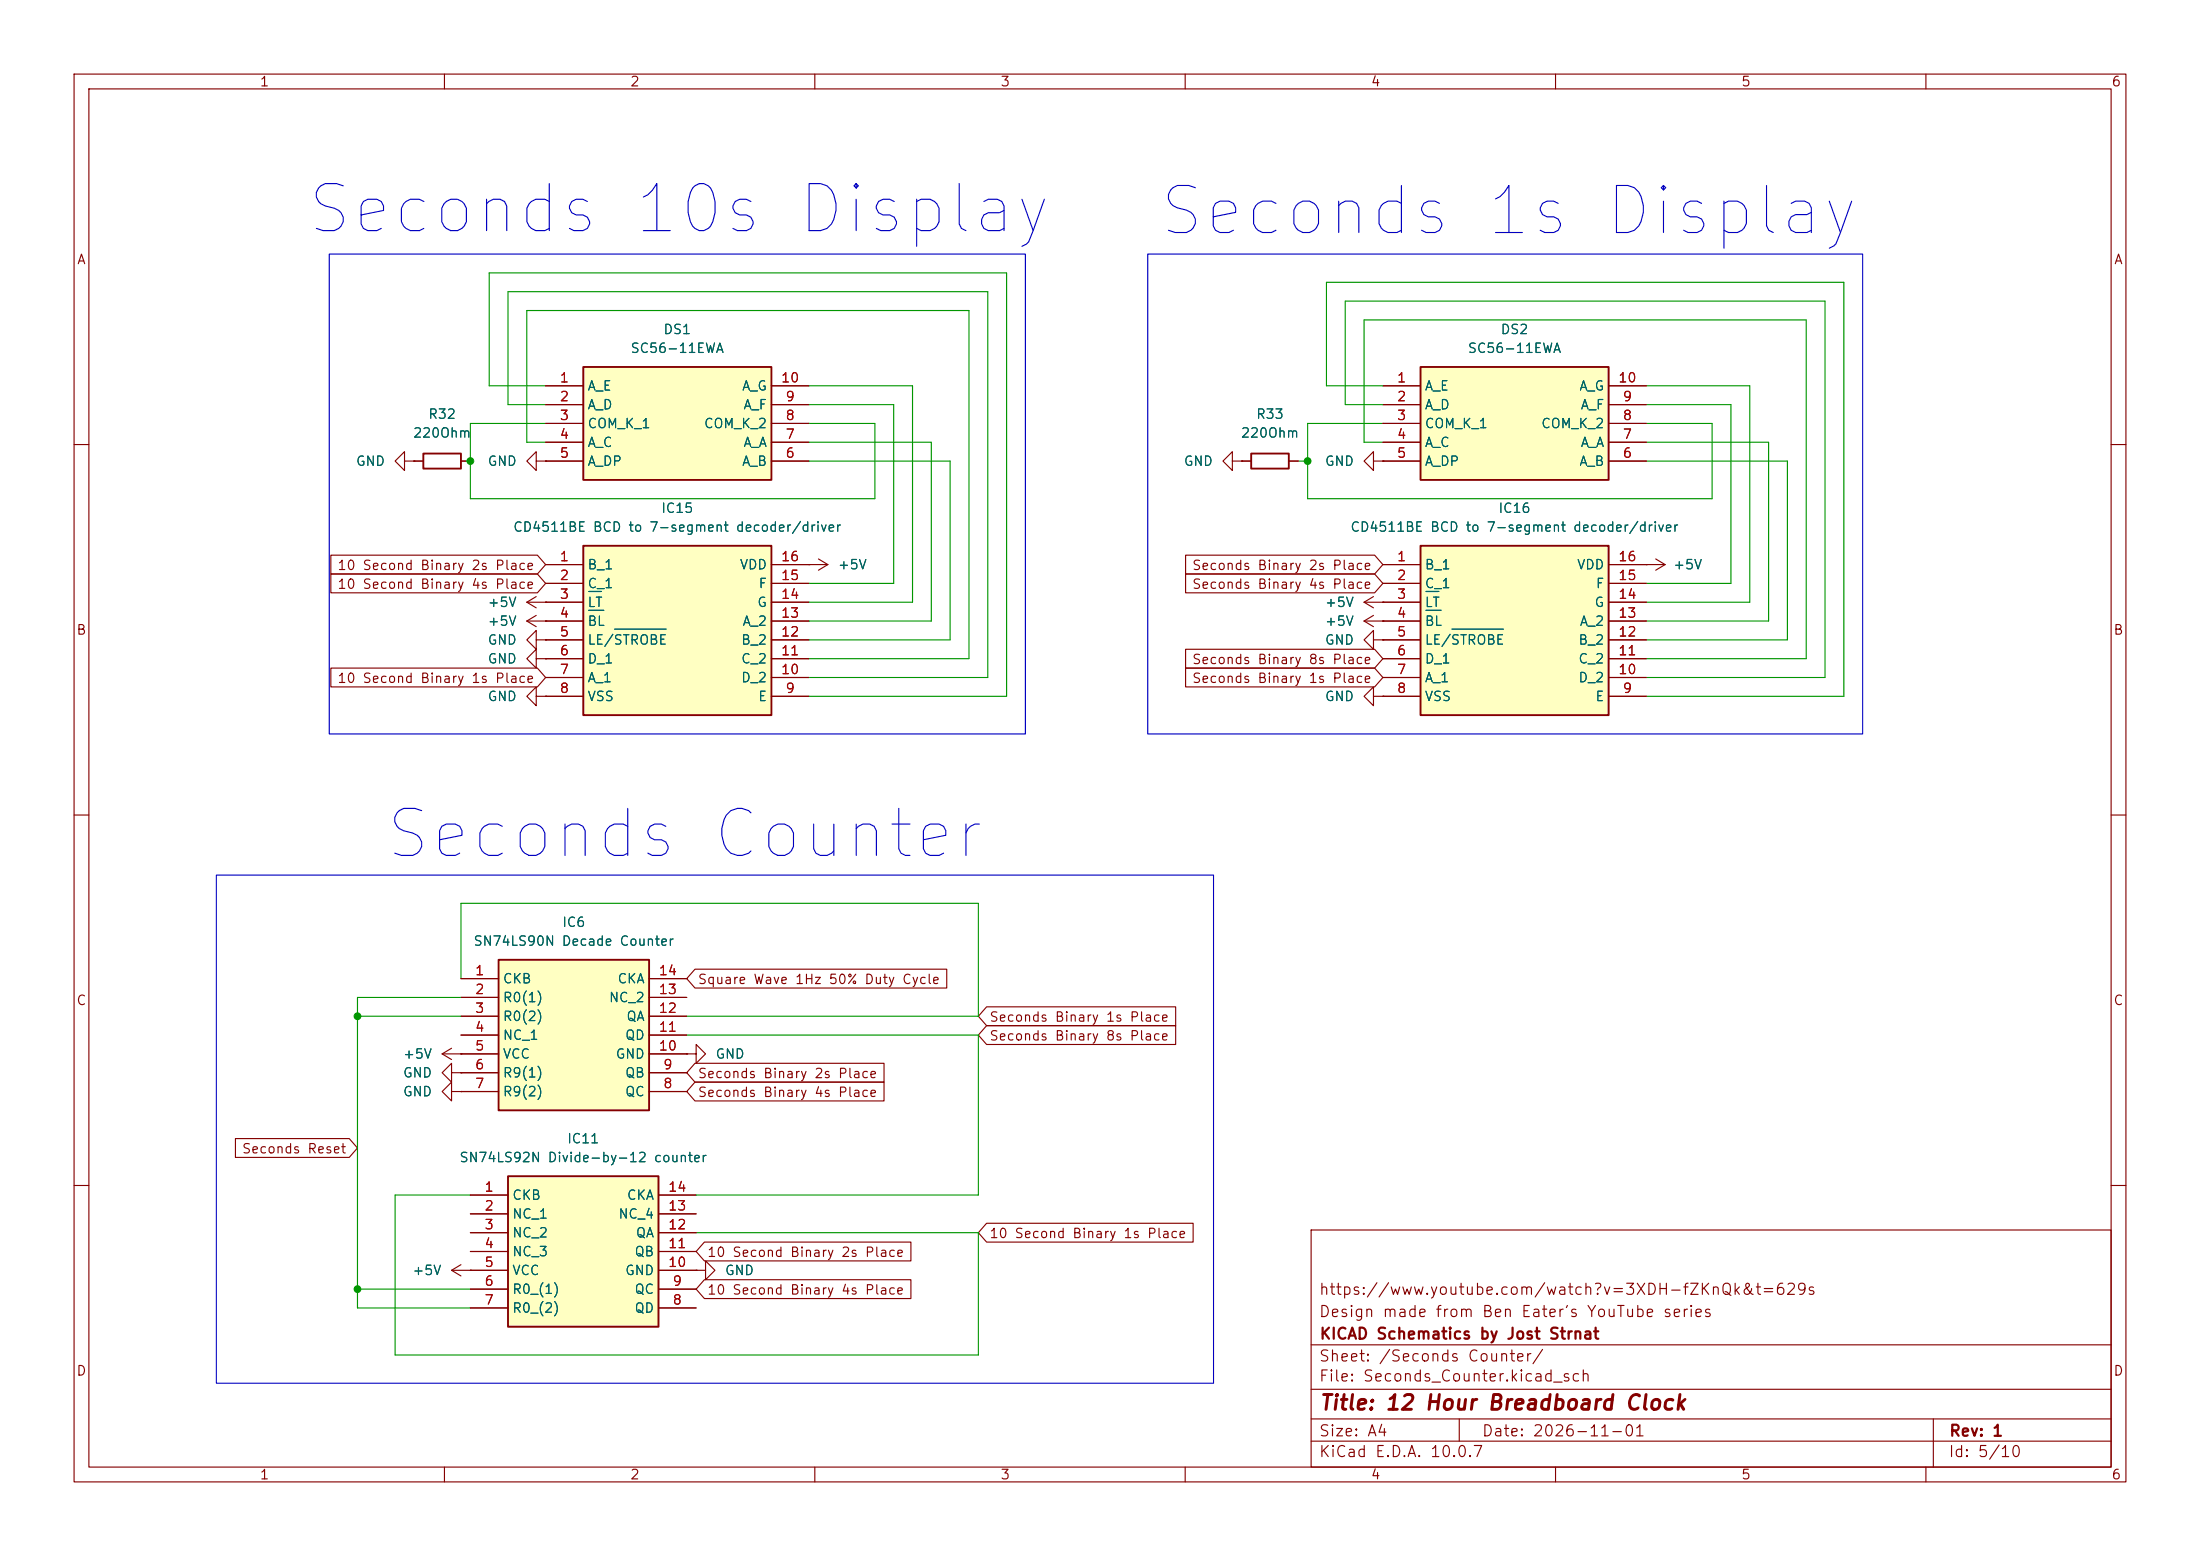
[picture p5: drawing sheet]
<svg xmlns="http://www.w3.org/2000/svg" width="297mm" height="210mm" viewBox="0 0 297 210" stroke-linecap="round" stroke-linejoin="round" font-family="sans-serif">
<g fill="none" stroke="#840000" stroke-width=".15">
<path d="M10 10h277v190h-277zM12 12h273v186h-273zM60 10v2M110 10v2M160 10v2M210 10v2M260 10v2M10 60h2M285 60h2M10 110h2M285 110h2M10 160h2"/>
<path d="M177 166h108v32h-108zM285 160h2M60 198v2M110 198v2M160 198v2M177 194.5h108M177 191.5h108M177 187.5h108M177 181.5h108M197 191.5v3M210 198v2M260 198v2"/>
<path d="M261 191.5v6.5"/>
</g>
<path d="M78.7 49.5h25.4v15.3h-25.4z" fill="#ffffc2"/>
<path d="M78.7 49.5h25.4v15.3h-25.4z" fill="none" stroke="#840000" stroke-width=".25"/>
<g fill="none" stroke="#840000" stroke-width=".15">
<path d="M73.7 52.1h5M73.7 54.6h5M73.7 57.2h5M73.7 59.7h5M104.1 52.1h5.1M104.1 54.6h5.1M104.1 57.2h5.1M104.1 59.7h5.1M73.7 62.2h5M104.1 62.2h5.1M185.4 62.2v-1.2l-1.3 1.2 1.3 1.3v-1.3h1.3M186.7 62.2h.1"/>
<path d="M184.1 81.3l1.3 .7M184.1 81.3h2.6M185.4 80.5l-1.3 .8M186.7 81.3h.1"/>
</g>
<path d="M191.8 49.5h25.4v15.3h-25.4z" fill="#ffffc2"/>
<path d="M191.8 49.5h25.4v15.3h-25.4z" fill="none" stroke="#840000" stroke-width=".25"/>
<g fill="none" stroke="#840000" stroke-width=".15">
<path d="M186.7 52.1h5.1M186.7 54.6h5.1M186.7 57.2h5.1M186.7 59.7h5.1M217.2 52.1h5M217.2 54.6h5M217.2 57.2h5M217.2 59.7h5M186.7 62.2h5.1M217.2 62.2h5M222.2 76.2h.1M222.2 76.2h2.6"/>
<path d="M223.5 75.4l1.3 .8M224.8 76.2l-1.3 .8M184.1 83.8l1.3 .8M184.1 83.8h2.6M185.4 86.4v-1.3l-1.3 1.3 1.3 1.2v-1.2h1.3M185.4 83.1l-1.3 .7M186.7 86.4h.1M186.7 83.8h.1"/>
</g>
<path d="M67.3 129.5h20.3v20.4h-20.3z" fill="#ffffc2"/>
<path d="M57.1 61.2h5.1v2h-5.1zM168.9 61.2h5.1v2h-5.1zM67.3 129.5h20.3v20.4h-20.3z" fill="none" stroke="#840000" stroke-width=".25"/>
<g fill="none" stroke="#840000" stroke-width=".15">
<path d="M54.6 62.2v-1.2l-1.3 1.2 1.3 1.3v-1.3h1.3M55.9 62.2h.1M55.9 62.2h1.2M62.2 62.2h1.3M109.2 76.2h.1M109.2 76.2h2.6M110.5 75.4l1.3 .8M111.8 76.2l-1.3 .8M167.6 62.2h1.3M174 62.2h1.3M71.1 83.8l1.3 .8M71.1 83.8h2.6"/>
<path d="M71.1 81.3l1.3 .7M71.1 81.3h2.6M72.4 83.1l-1.3 .7M72.4 80.5l-1.3 .8M73.7 83.8h.1M73.7 81.3h.1M62.2 132.1h5.1M62.2 134.6h5.1M62.2 137.2h5.1M62.2 139.7h5.1M87.6 132.1h5.1M87.6 134.6h5.1"/>
<path d="M87.6 137.2h5.1M87.6 139.7h5.1M59.7 142.2h7.6M59.7 142.2l1.3 .8M61 144.8v-1.3l-1.3 1.3 1.3 1.3v-1.3h1.2M61 141.5l-1.3 .7M62.2 144.8h.1M62.2 142.2h.1M62.2 144.8h5.1M62.2 147.3h5.1M87.6 142.2h5.1M87.6 144.8h5.1"/>
<path d="M87.6 147.3h5.1M61 171.5l1.2 .7M61 171.5h2.5M62.2 170.7l-1.2 .8M63.5 171.5h.1"/>
</g>
<path d="M78.7 73.7h25.4v22.8h-25.4z" fill="#ffffc2"/>
<path d="M78.7 73.7h25.4v22.8h-25.4z" fill="none" stroke="#840000" stroke-width=".25"/>
<g fill="none" stroke="#840000" stroke-width=".15">
<path d="M72.4 62.2v-1.2l-1.3 1.2 1.3 1.3v-1.3h1.3M73.7 62.2h.1M73.7 76.2h5M73.7 78.7h5M104.1 76.2h5.1M104.1 78.7h5.1M166.4 62.2v-1.2l-1.3 1.2 1.3 1.3v-1.3h1.2M167.6 62.2h.1M72.4 86.4v-1.3l-1.3 1.3 1.3 1.2v-1.2h1.3M72.4 88.9v-1.3l-1.3 1.3 1.3 1.3v-1.3h1.3M72.4 94v-1.3l-1.3 1.3 1.3 1.3v-1.3h1.3M73.7 86.4h.1"/>
<path d="M73.7 88.9h.1M73.7 94h.1M73.7 81.3h5M73.7 83.8h5M73.7 86.4h5M73.7 88.9h5M73.7 91.4h5M73.7 94h5M104.1 81.3h5.1M104.1 83.8h5.1M104.1 86.4h5.1M104.1 88.9h5.1"/>
<path d="M104.1 91.4h5.1M104.1 94h5.1M185.4 94v-1.3l-1.3 1.3 1.3 1.3v-1.3h1.3M186.7 94h.1M61 147.3v-1.2l-1.3 1.2 1.3 1.3v-1.3h1.2M62.2 147.3h.1"/>
</g>
<path d="M79.5 79.8h1.7M79.5 82.4h2M83 84.9h6.9" fill="none" stroke="#006464" stroke-width=".15"/>
<path d="M191.8 73.7h25.4v22.8h-25.4z" fill="#ffffc2"/>
<path d="M191.8 73.7h25.4v22.8h-25.4z" fill="none" stroke="#840000" stroke-width=".25"/>
<g fill="none" stroke="#840000" stroke-width=".15">
<path d="M186.7 76.2h5.1M186.7 78.7h5.1M217.2 76.2h5M217.2 78.7h5M186.7 81.3h5.1M186.7 83.8h5.1M186.7 86.4h5.1M186.7 88.9h5.1M186.7 91.4h5.1M186.7 94h5.1M217.2 81.3h5M217.2 83.8h5"/>
<path d="M217.2 86.4h5M217.2 88.9h5M217.2 91.4h5M217.2 94h5"/>
</g>
<path d="M192.5 79.8h1.7M192.5 82.4h2M196 84.9h7" fill="none" stroke="#006464" stroke-width=".15"/>
<path d="M68.6 158.8h20.3v20.3h-20.3z" fill="#ffffc2"/>
<path d="M68.6 158.8h20.3v20.3h-20.3z" fill="none" stroke="#840000" stroke-width=".25"/>
<g fill="none" stroke="#840000" stroke-width=".15">
<path d="M73.7 52.1h5M73.7 54.6h5M73.7 57.2h5M73.7 59.7h5M104.1 52.1h5.1M104.1 54.6h5.1M104.1 57.2h5.1M104.1 59.7h5.1M186.7 52.1h5.1M186.7 54.6h5.1M186.7 57.2h5.1M186.7 59.7h5.1"/>
<path d="M217.2 52.1h5M217.2 54.6h5M217.2 57.2h5M217.2 59.7h5M44.7 77.5h27.8l1.2 1.2-1.2 1.3h-27.8zM44.7 74.9h27.8l1.2 1.3-1.2 1.3h-27.8zM55.9 62.2h.1M55.9 62.2h1.2M62.2 62.2h1.3M73.7 62.2h.1M73.7 62.2h5M73.7 76.2h5"/>
<path d="M73.7 78.7h5M104.1 62.2h5.1M104.1 76.2h5.1M104.1 78.7h5.1M109.2 76.2h.1M160.1 77.5h25.5l1.1 1.2-1.1 1.3h-25.5zM160.1 74.9h25.5l1.1 1.3-1.1 1.3h-25.5zM167.6 62.2h.1M167.6 62.2h1.3M174 62.2h1.3M186.7 62.2h.1M186.7 62.2h5.1"/>
<path d="M186.7 76.2h5.1M186.7 78.7h5.1M217.2 62.2h5M217.2 76.2h5M217.2 78.7h5M222.2 76.2h.1M44.7 90.2h27.8l1.2 1.2-1.2 1.3h-27.8zM73.7 94h.1M73.7 83.8h.1M73.7 81.3h.1M73.7 86.4h.1M73.7 88.9h.1"/>
<path d="M73.7 81.3h5M73.7 83.8h5M73.7 86.4h5M73.7 88.9h5M73.7 91.4h5M73.7 94h5M104.1 81.3h5.1M104.1 83.8h5.1M104.1 86.4h5.1M104.1 88.9h5.1M104.1 91.4h5.1M104.1 94h5.1"/>
<path d="M160.1 90.2h25.5l1.1 1.2-1.1 1.3h-25.5zM160.1 87.6h25.5l1.1 1.3-1.1 1.3h-25.5zM186.7 81.3h.1M186.7 86.4h.1M186.7 83.8h.1M186.7 94h.1M186.7 81.3h5.1M186.7 83.8h5.1M186.7 86.4h5.1M186.7 88.9h5.1M186.7 91.4h5.1M186.7 94h5.1"/>
<path d="M217.2 81.3h5M217.2 83.8h5M217.2 86.4h5M217.2 88.9h5M217.2 91.4h5M217.2 94h5M62.2 132.1h5.1M62.2 134.6h5.1M62.2 137.2h5.1M62.2 139.7h5.1M87.6 132.1h5.1M87.6 134.6h5.1"/>
<path d="M87.6 137.2h5.1M87.6 139.7h5.1M93.8 130.8h34v2.6h-34l-1.1-1.3zM133.2 135.9h25.5v2.5h-25.5l-1.1-1.2zM133.2 138.4h25.5v2.6h-25.5l-1.1-1.3zM31.8 153.7h15.3l1.2 1.2-1.2 1.3h-15.3zM62.2 144.8h.1M62.2 142.2h.1M62.2 147.3h.1M62.2 142.2h5.1M62.2 144.8h5.1M62.2 147.3h5.1"/>
<path d="M87.6 142.2h5.1M87.6 144.8h5.1M87.6 147.3h5.1M92.7 142.2h1.3v-1.2l1.2 1.2-1.2 1.3v-1.3M92.7 142.2h.1M93.8 146h25.5v2.6h-25.5l-1.1-1.3zM93.8 143.5h25.5v2.6h-25.5l-1.1-1.3zM63.5 171.5h.1M63.5 161.3h5.1M63.5 163.8h5.1M63.5 166.4h5.1M63.5 168.9h5.1"/>
<path d="M63.5 171.5h5.1M63.5 174h5.1M63.5 176.5h5.1M88.9 161.3h5.1M88.9 163.8h5.1M88.9 166.4h5.1M88.9 168.9h5.1M88.9 171.5h5.1M88.9 174h5.1M88.9 176.5h5.1M94 171.5h1.2v-1.3l1.3 1.3-1.3 1.2v-1.2M94 171.5h.1"/>
<path d="M95.1 172.7h27.9v2.6h-27.9l-1.1-1.3zM95.1 167.6h27.9v2.6h-27.9l-1.1-1.3zM133.2 165.1h27.9v2.5h-27.9l-1.1-1.2z"/>
</g>
<g fill="none" stroke="#009600" stroke-width=".15">
<path d="M73.7 59.7h-2.6v-17.8h59.7v47h-21.6M73.7 54.6h-5.1v-15.2h64.7v52h-24.1M73.7 52.1h-7.7v-15.3h69.9v57.2h-26.7M73.7 57.2h-10.2v10.1h54.6v-10.1h-8.9M109.2 59.7h16.5v24.1h-16.5M109.2 52.1h14v29.2h-14M109.2 54.6h11.4v24.1h-11.4M186.7 59.7h-2.6v-16.5h59.7v45.7h-21.6M186.7 57.2h-10.2v10.1h54.6v-10.1h-8.9M186.7 52.1h-7.6v-14h69.8v55.9h-26.7M186.7 54.6h-5.1v-14h64.8v50.8h-24.2M222.2 59.7h16.6v24.1h-16.6"/>
<path d="M222.2 52.1h14v29.2h-14M222.2 54.6h11.5v24.1h-11.5M109.2 62.2h19.1v24.2h-19.1M175.3 62.2h1.2M222.2 62.2h19.1v24.2h-19.1M48.3 137.2h13.9M62.2 132.1v-10.2h69.9v15.3h-39.4M62.2 134.6h-13.9v41.9h15.2M92.7 139.7h39.4v21.6h-38.1M48.3 174h15.2M63.5 161.3h-10.2v21.6h78.8v-16.5h-38.1"/>
</g>
<path d="M44.4 34.3h94v64.8h-94zM154.9 34.3h96.6v64.8h-96.6zM29.2 118.1h134.6v68.6h-134.6z" fill="none" stroke="#0000c2" stroke-width=".15"/>
<path d="M79.5 79.8h1.7M192.5 79.8h1.7M79.5 82.4h2M83 84.9h6.9M192.5 82.4h2M196 84.9h7" fill="none" stroke="#006464" stroke-width=".15"/>
<g fill="#009600" stroke="#009600" stroke-width=".14">
<circle cx="63.5" cy="62.2" r=".46"/>
<circle cx="176.5" cy="62.2" r=".46"/>
<circle cx="48.3" cy="137.2" r=".46"/>
<circle cx="48.3" cy="174" r=".46"/>
</g>
<g font-size="6.3" fill="#0000c2">
<text x="40.9" y="33">Seconds 10s Display</text>
<text x="155.9" y="33.3">Seconds 1s Display</text>
<text x="51.5" y="117.4">Seconds Counter</text>
</g>
<text font-size="2" fill="#840000" x="178" y="190.8">Title: 12 Hour Breadboard Clock</text>
<g font-size="1.5" fill="#840000">
<text x="178" y="178.1">Design made from Ben Eater's YouTube series</text>
<text x="178" y="175.1">https://www.youtube.com/watch?v=3XDH-fZKnQk&amp;t=629s</text>
<text x="178" y="184.1">Sheet: /Seconds Counter/</text>
<text x="178" y="181.1">KICAD Schematics by Jost Strnat</text>
<text x="178" y="186.8">File: Seconds_Counter.kicad_sch</text>
<text x="178" y="197">KiCad E.D.A. 10.0.7</text>
<text x="178" y="194.2">Size: A4</text>
<text x="200" y="194.2">Date: 2026-11-01</text>
<text x="263" y="197">Id: 5/10</text>
<text x="263" y="194.2">Rev: 1</text>
</g>
<g font-size="1.3" fill="#840000">
<text x="35" y="12">1</text>
<text x="85" y="12">2</text>
<text x="135" y="12">3</text>
<text x="185" y="12">4</text>
<text x="235" y="12">5</text>
<text x="285" y="12">6</text>
<text x="10.3" y="36">A</text>
<text x="285.3" y="36">A</text>
<text x="45.5" y="77.3">10 Second Binary 2s Place</text>
<text x="160.8" y="77.3">Seconds Binary 2s Place</text>
<text x="45.5" y="79.8">10 Second Binary 4s Place</text>
<text x="160.8" y="79.8">Seconds Binary 4s Place</text>
<text x="10.2" y="86">B</text>
<text x="160.8" y="90">Seconds Binary 8s Place</text>
<text x="285.2" y="86">B</text>
<text x="45.5" y="92.5">10 Second Binary 1s Place</text>
<text x="160.8" y="92.5">Seconds Binary 1s Place</text>
<text x="10.2" y="136">C</text>
<text x="94.1" y="133.1">Square Wave 1Hz 50% Duty Cycle</text>
<text x="285.2" y="136">C</text>
<text x="133.5" y="138.2">Seconds Binary 1s Place</text>
<text x="133.5" y="140.8">Seconds Binary 8s Place</text>
<text x="94.1" y="148.4">Seconds Binary 4s Place</text>
<text x="94.1" y="145.8">Seconds Binary 2s Place</text>
<text x="32.6" y="156">Seconds Reset</text>
<text x="133.5" y="167.4">10 Second Binary 1s Place</text>
<text x="95.4" y="170">10 Second Binary 2s Place</text>
<text x="95.4" y="175">10 Second Binary 4s Place</text>
<text x="10.2" y="186">D</text>
<text x="285.2" y="186">D</text>
<text x="35" y="200">1</text>
<text x="85" y="200">2</text>
<text x="135" y="200">3</text>
<text x="185" y="200">4</text>
<text x="235" y="200">5</text>
<text x="285" y="200">6</text>
</g>
<g font-size="1.3" fill="#006464">
<text x="85" y="48">SC56-11EWA</text>
<text x="89.5" y="45.4">DS1</text>
<text x="198.1" y="48">SC56-11EWA</text>
<text x="202.5" y="45.4">DS2</text>
<text x="79.2" y="53">A_E</text>
<text x="100.1" y="53">A_G</text>
<text x="192.3" y="53">A_E</text>
<text x="213.1" y="53">A_G</text>
<text x="55.7" y="59.4">220Ohm</text>
<text x="57.7" y="56.8">R32</text>
<text x="79.2" y="55.6">A_D</text>
<text x="79.2" y="58.1">COM_K_1</text>
<text x="94.9" y="58.1">COM_K_2</text>
<text x="100.3" y="55.6">A_F</text>
<text x="167.4" y="59.4">220Ohm</text>
<text x="169.5" y="56.8">R33</text>
<text x="192.3" y="55.6">A_D</text>
<text x="192.3" y="58.1">COM_K_1</text>
<text x="208" y="58.1">COM_K_2</text>
<text x="213.3" y="55.6">A_F</text>
<text x="48" y="63.2">GND</text>
<text x="65.7" y="63.2">GND</text>
<text x="79.2" y="60.7">A_C</text>
<text x="79.2" y="63.2">A_DP</text>
<text x="100.1" y="63.2">A_B</text>
<text x="100.3" y="60.7">A_A</text>
<text x="159.7" y="63.2">GND</text>
<text x="178.8" y="63.2">GND</text>
<text x="192.3" y="60.7">A_C</text>
<text x="192.3" y="63.2">A_DP</text>
<text x="213.1" y="63.2">A_B</text>
<text x="213.3" y="60.7">A_A</text>
<text x="89.2" y="69.5">IC15</text>
<text x="202.2" y="69.5">IC16</text>
<text x="69.2" y="72.1">CD4511BE BCD to 7-segment decoder/driver</text>
<text x="79.2" y="77.2">B_1</text>
<text x="99.8" y="77.2">VDD</text>
<text x="113" y="77.2">+5V</text>
<text x="182.2" y="72.1">CD4511BE BCD to 7-segment decoder/driver</text>
<text x="192.3" y="77.2">B_1</text>
<text x="212.8" y="77.2">VDD</text>
<text x="225.8" y="77.2">+5V</text>
<text x="65.7" y="82.2">+5V</text>
<text x="79.2" y="79.7">C_1</text>
<text x="79.2" y="82.2">LT</text>
<text x="102.1" y="82.2">G</text>
<text x="102.3" y="79.7">F</text>
<text x="178.8" y="82.2">+5V</text>
<text x="192.3" y="79.7">C_1</text>
<text x="192.3" y="82.2">LT</text>
<text x="215.2" y="82.2">G</text>
<text x="215.3" y="79.7">F</text>
<text x="65.7" y="84.8">+5V</text>
<text x="65.7" y="87.3">GND</text>
<text x="65.7" y="89.9">GND</text>
<text x="79.2" y="84.8">BL</text>
<text x="79.2" y="87.3">LE/STROBE</text>
<text x="79.2" y="89.9">D_1</text>
<text x="100" y="89.9">C_2</text>
<text x="100" y="87.3">B_2</text>
<text x="100.1" y="84.8">A_2</text>
<text x="178.8" y="87.3">GND</text>
<text x="178.8" y="84.8">+5V</text>
<text x="192.3" y="84.8">BL</text>
<text x="192.3" y="87.3">LE/STROBE</text>
<text x="192.3" y="89.9">D_1</text>
<text x="213" y="89.9">C_2</text>
<text x="213" y="87.3">B_2</text>
<text x="213.2" y="84.8">A_2</text>
<text x="65.7" y="94.9">GND</text>
<text x="79.2" y="92.4">A_1</text>
<text x="79.2" y="94.9">VSS</text>
<text x="100" y="92.4">D_2</text>
<text x="102.3" y="94.9">E</text>
<text x="178.8" y="94.9">GND</text>
<text x="192.3" y="92.4">A_1</text>
<text x="192.3" y="94.9">VSS</text>
<text x="213" y="92.4">D_2</text>
<text x="215.3" y="94.9">E</text>
<text x="75.8" y="125.4">IC6</text>
<text x="63.8" y="128">SN74LS90N Decade Counter</text>
<text x="67.8" y="133">CKB</text>
<text x="67.8" y="135.6">R0(1)</text>
<text x="82.1" y="135.6">NC_2</text>
<text x="83.3" y="133">CKA</text>
<text x="54.3" y="143.2">+5V</text>
<text x="67.8" y="138.1">R0(2)</text>
<text x="67.8" y="140.7">NC_1</text>
<text x="67.8" y="143.2">VCC</text>
<text x="83" y="143.2">GND</text>
<text x="84.3" y="140.7">QD</text>
<text x="84.5" y="138.1">QA</text>
<text x="96.5" y="143.2">GND</text>
<text x="54.3" y="145.7">GND</text>
<text x="54.3" y="148.3">GND</text>
<text x="67.8" y="145.7">R9(1)</text>
<text x="67.8" y="148.3">R9(2)</text>
<text x="84.3" y="148.3">QC</text>
<text x="84.3" y="145.7">QB</text>
<text x="76.5" y="154.6">IC11</text>
<text x="61.9" y="157.2">SN74LS92N Divide-by-12 counter</text>
<text x="69.1" y="162.3">CKB</text>
<text x="69.1" y="164.8">NC_1</text>
<text x="69.1" y="167.3">NC_2</text>
<text x="83.4" y="164.8">NC_4</text>
<text x="84.5" y="162.3">CKA</text>
<text x="85.7" y="167.3">QA</text>
<text x="55.6" y="172.4">+5V</text>
<text x="69.1" y="169.9">NC_3</text>
<text x="69.1" y="172.4">VCC</text>
<text x="84.3" y="172.4">GND</text>
<text x="85.6" y="169.9">QB</text>
<text x="97.8" y="172.4">GND</text>
<text x="69.1" y="175">R0_(1)</text>
<text x="69.1" y="177.5">R0_(2)</text>
<text x="85.6" y="177.5">QD</text>
<text x="85.6" y="175">QC</text>
</g>
<g font-size="1.3" fill="#a90000">
<text x="75.5" y="51.9">1</text>
<text x="105.3" y="51.9">10</text>
<text x="188.5" y="51.9">1</text>
<text x="218.4" y="51.9">10</text>
<text x="75.5" y="54.5">2</text>
<text x="75.5" y="57">3</text>
<text x="75.5" y="59.6">4</text>
<text x="105.9" y="59.6">7</text>
<text x="105.9" y="57">8</text>
<text x="105.9" y="54.5">9</text>
<text x="188.5" y="54.5">2</text>
<text x="188.5" y="57">3</text>
<text x="188.5" y="59.6">4</text>
<text x="219" y="59.6">7</text>
<text x="219" y="57">8</text>
<text x="219" y="54.5">9</text>
<text x="75.5" y="62.1">5</text>
<text x="105.9" y="62.1">6</text>
<text x="188.5" y="62.1">5</text>
<text x="219" y="62.1">6</text>
<text x="75.5" y="76.1">1</text>
<text x="105.3" y="76.1">16</text>
<text x="188.5" y="76.1">1</text>
<text x="218.4" y="76.1">16</text>
<text x="75.5" y="78.6">2</text>
<text x="75.5" y="81.1">3</text>
<text x="75.5" y="83.7">4</text>
<text x="105.3" y="83.7">13</text>
<text x="105.3" y="81.1">14</text>
<text x="105.3" y="78.6">15</text>
<text x="188.5" y="78.6">2</text>
<text x="188.5" y="81.1">3</text>
<text x="188.5" y="83.7">4</text>
<text x="218.4" y="83.7">13</text>
<text x="218.4" y="81.1">14</text>
<text x="218.4" y="78.6">15</text>
<text x="75.5" y="86.2">5</text>
<text x="75.5" y="88.8">6</text>
<text x="105.3" y="88.8">11</text>
<text x="105.3" y="86.2">12</text>
<text x="188.5" y="86.2">5</text>
<text x="188.5" y="88.8">6</text>
<text x="218.4" y="88.8">11</text>
<text x="218.4" y="86.2">12</text>
<text x="75.5" y="91.3">7</text>
<text x="75.5" y="93.8">8</text>
<text x="105.3" y="91.3">10</text>
<text x="105.9" y="93.8">9</text>
<text x="188.5" y="91.3">7</text>
<text x="188.5" y="93.8">8</text>
<text x="218.4" y="91.3">10</text>
<text x="219" y="93.8">9</text>
<text x="64" y="131.9">1</text>
<text x="88.8" y="131.9">14</text>
<text x="64" y="134.5">2</text>
<text x="64" y="137">3</text>
<text x="88.8" y="137">12</text>
<text x="88.8" y="134.5">13</text>
<text x="64" y="139.6">4</text>
<text x="64" y="142.1">5</text>
<text x="88.8" y="142.1">10</text>
<text x="88.8" y="139.6">11</text>
<text x="64" y="144.6">6</text>
<text x="64" y="147.2">7</text>
<text x="89.4" y="147.2">8</text>
<text x="89.4" y="144.6">9</text>
<text x="65.3" y="161.2">1</text>
<text x="90.1" y="161.2">14</text>
<text x="65.3" y="163.7">2</text>
<text x="65.3" y="166.2">3</text>
<text x="90.1" y="166.2">12</text>
<text x="90.1" y="163.7">13</text>
<text x="65.3" y="168.8">4</text>
<text x="65.3" y="171.3">5</text>
<text x="65.3" y="173.9">6</text>
<text x="90.1" y="171.3">10</text>
<text x="90.1" y="168.8">11</text>
<text x="90.7" y="173.9">9</text>
<text x="65.3" y="176.4">7</text>
<text x="90.7" y="176.4">8</text>
</g>
</svg>
